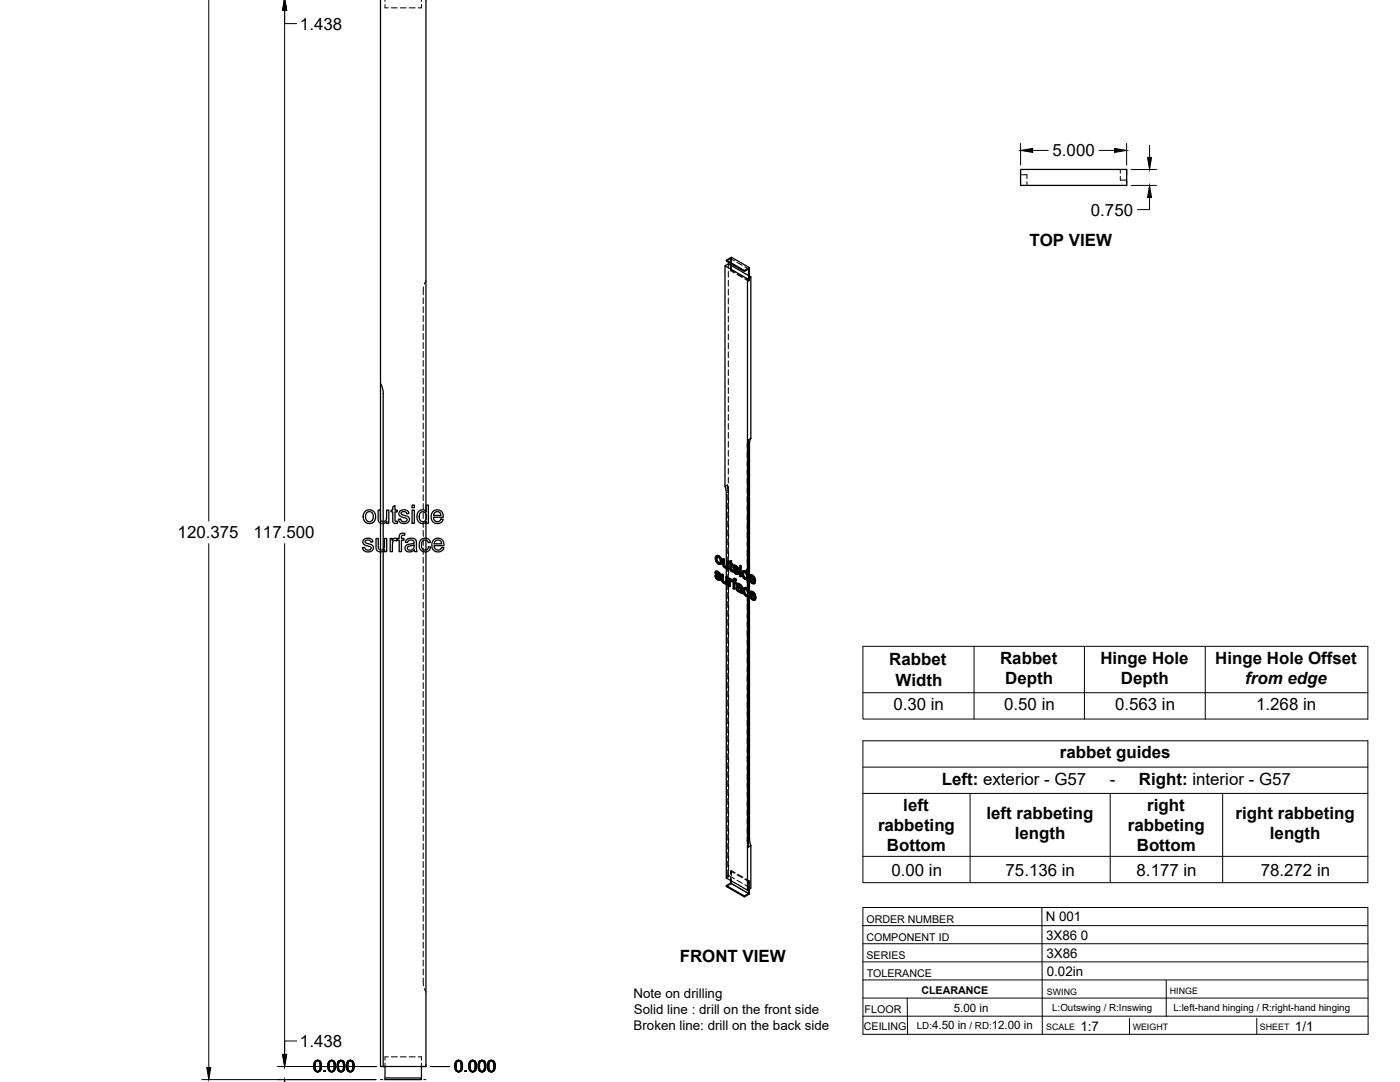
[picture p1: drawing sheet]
<svg xmlns="http://www.w3.org/2000/svg" width="559mm" height="432mm" viewBox="0 0 559 432" stroke-linecap="round" stroke-linejoin="round" font-family="sans-serif">
<!-- layer: Visible -->
<g fill="none" stroke="#000" stroke-width=".51">
<path d="M151.9 0v207.3M170 0v204.1M407.4 67.6h42.3v6.4h-42.3zM289.4 106.1l8.9 5.2M289.9 103.8l2-1.1 7.2 4.1M291.6 105.2v.6M297.1 108l-7.2-4.2v.4l7.2 4.1M298.3 111.3l1.4-.8v64.5l-.9 .5v60M298.3 111.3v116M299.1 106.8l-2 1.2v.3l1.7-.9v2.6M299.1 106.8v3.4M299.7 110.5l-9-5.2-1.3 .8v88l.5 2.6v29.5"/>
<path d="M151.9 153l.9 2.3 .2 1.8M153 157.1v51.1M299.7 174.9l-.5 2.1-.1 52.7M145.3 215.2l1.3-.4a1.8 1.8 0 0 1 2.2 1.5l-.8 .1a1.14 1.14 0 0 0-1.2-.9 1.14 1.14 0 0 0-1.1 .9l.8 .5a3 3 0 0 1 2.4 1.1 2.16 2.16 0 0 1-1.5 2.3 2.16 2.16 0 0 1-2.5-1l-.2-.7 .9-.2a1.21 1.21 0 0 0 1.2 1.3 1.21 1.21 0 0 0 1.2-1.4l-.8-.3a2.37 2.37 0 0 1-2.3-1.3v-.9zM145.8 204l1-.5a2.66 2.66 0 0 1 3.1 3.1 2.66 2.66 0 0 1-4 1.8 3.2 3.2 0 0 1-.1-4.4zM146.3 204.7l1.3-.5 1.1 .8 .2 1.8-.8 1.3h-1.2l-.7-.6-.3-1.5zM150.1 214.9h.9v2.9a1.31 1.31 0 0 0 1.3 1.7 1.31 1.31 0 0 0 1.2-1.8v-2.8h.8v5.3h-.8v-.8a1.86 1.86 0 0 1-2.2 .8 1.86 1.86 0 0 1-1.2-2.1zM150.9 203.6h.9v2.9a1.32 1.32 0 0 0 1.3 1.7 1.32 1.32 0 0 0 1.2-1.8v-2.8h.9v5.2h-.8v-.8a1.86 1.86 0 0 1-2.3 .9 1.86 1.86 0 0 1-1.2-2.1zM151.9 208.8v10.7M153 208.9v10.3M153 220v205.6M155.7 214.9h.8v.8a1.27 1.27 0 0 1 2-.7l.8-.1v-.6a1.51 1.51 0 0 1 .7-1.4 1.51 1.51 0 0 1 1.6 0l-.1 .7a.81 .81 0 0 0-.9 0 .81 .81 0 0 0-.4 .8v.5h1v.7h-1v4.6h-.9v-4.6h-.8v-.4l-.2 .7-.4-.2a1.21 1.21 0 0 0-1.3 1.7v2.8h-.9z"/>
<path d="M156.8 202.3l.8-.6v1.9h.9v.7h-.9l.1 3.5 .8 .2 .2 .8-.7 .1a1.16 1.16 0 0 1-1.2-1.6v-3h-.7v-.7h.7zM159.5 204.1l.7-.5 .9-.1a1.73 1.73 0 0 1 2.1 1.4l-.9 .1a1.14 1.14 0 0 0-1.1-.9 1.14 1.14 0 0 0-1.1 1l1.2 .5a2 2 0 0 1 2.1 1.4 2.21 2.21 0 0 1-1.9 1.9 2.21 2.21 0 0 1-2.3-1.3l-.2-.3 .9-.2a1.23 1.23 0 0 0 1.3 1.2 1.23 1.23 0 0 0 1.2-1.3l-.8-.3a2.63 2.63 0 0 1-2.3-1.3zM162.3 215.4l1.6-.6 1.2 .1 .8 .4 .6 4.9h-1l-.1-.7a2.02 2.02 0 0 1-2.2 .8 2.02 2.02 0 0 1-1.5-1.8l.8-1.1 1.8-.4a.78 .78 0 0 0 1-.7 .78 .78 0 0 0-1-.8 1.27 1.27 0 0 0-1.6 1l-.9-.1zM162.8 218.2l1.6-.4a.49 .49 0 0 1 .7-.3 .49 .49 0 0 1 .2 .7 1.37 1.37 0 0 1-1.2 1.3 1.37 1.37 0 0 1-1.5-.9zM164.5 203.6h.9v5.2h-.9zM164.5 201.6h.9v1h-.9zM167 204.2a2 2 0 0 1 3.1 0v-2.6h.9v7.2h-.9v-.6a2.16 2.16 0 0 1-2.6 .4 2.16 2.16 0 0 1-1.1-2.4zM167.7 204.7l.5-.4a2.02 2.02 0 0 1 2 1.2 2.02 2.02 0 0 1-.4 2.2 1.51 1.51 0 0 1-2 .2 1.51 1.51 0 0 1-.5-1.9zM168 215.4a2.22 2.22 0 0 1 3.8 1l-.9 .2a1.47 1.47 0 0 0-1.9-.9 1.47 1.47 0 0 0-.8 2l.2 1 .6 .7a1.33 1.33 0 0 0 2-1.2l.9 .1-.4 1.1a2.36 2.36 0 0 1-2.8 .7 2.36 2.36 0 0 1-1.4-2.5zM170 205.2v2M170 208.3v6.5M170 215.5v4"/>
<path d="M172.8 204.2a2.47 2.47 0 0 1 2.9-.5 2.47 2.47 0 0 1 1.2 2.7h-3.9l.2 .9a1.49 1.49 0 0 0 1.4 .9 1.49 1.49 0 0 0 1.4-1.1l.9 .1-.3 .7a2.64 2.64 0 0 1-3.7 .5 2.64 2.64 0 0 1-.5-3.7zM173 215.5a2.47 2.47 0 0 1 3-.4 2.47 2.47 0 0 1 1.2 2.6h-3.9l.2 .9a1.48 1.48 0 0 0 1.4 .9 1.48 1.48 0 0 0 1.4-1l.9 .1a2.56 2.56 0 0 1-3.5 1.4 2.56 2.56 0 0 1-1.2-3.5zM173.5 204.6l.8-.4a1.43 1.43 0 0 1 1.7 1.5h-2.9zM173.8 215.9l.7-.4a1.41 1.41 0 0 1 1.8 1.5h-3zM151.9 220.3v205.3h1.1M170 220.2v205.4h-17M285.3 229.8l.5 .2M285.7 228l.9 .1M285.8 230l.2-.2 .2 .6-.2 .2zM285.9 228.7l.4 .3M285.9 228.9l1.4 1.1M285.9 221.8h1.1z"/>
<path d="M285.9 221.8l-.4 .5v1l.9 1.5a.95 .95 0 0 0 1.4 .2M285.9 227.9l-.3 .2M286 223.1l.2 .9M286 230.6l.5 .4h.5M286 228.1h.6l.5 .4M286 229.8h-.7l.6 1.1 .8 .6h.7M286.1 229.2l1.5 1.2M286.1 228.5v.1M286.1 228.8l-.2-.2 .6 .1 .5 .8 .4 .2M286.2 224l.2-.1 .6 .6-.3 .2zM286.2 230.4l.5 .5M286.2 227.9l-.7 .3v.6l1.4 1.7v.6"/>
<path d="M286.3 222.3l-.1 .6M286.4 228.2l1.1 .8M286.4 223.9l-.2-1-.2 .2 .4-.8 .7 .4 .4 1-.2 1h-.6M286.5 231l.4 .1M286.7 221.9l.9 .9 .2-.1 .4 1.3M286.9 228.6l.6 .4-.1 .7-.1-.6M287 224.5l.3 .1M287 221.8l.8 .9M287 231.1h-.1M287.1 230.1l.3 .5 .2-.2 .1 .5M287.4 230.6l.1 .5 .2-.2-.1 .5M287.5 231.1l-.1 .4 .2-.1-.3 .2"/>
<path d="M287.6 222.8l.4 1.4 .2-.2-.2 .9M287.8 225.1l-.2 .1M288 224.2l-.2 .9M288 229.2l.7 .2v2.2M288.5 223l.6 .1v2.2M288.5 229.5v2.1l.4 .4M288.5 231.7l.2 .4 .5 .2M288.7 232.1l.9 .3-.2 .1M288.7 229.4l-.7-.2 .1 2.6 .8 1h.9M288.9 223.2v2.2l.4 .4M288.9 225.5l.2 .4 .5 .2M289 232.4l.4 .1"/>
<path d="M289.1 225.9l.3 .3h.6l-.2 .1M289.1 223.1l-.6-.1 .1 2.7 .7 .9 .9-.1v.5l.4 .2M289.4 226.2l.4 .1M289.7 230.2l.7 .1v3l-.3 .2v-3M289.8 232.8v.4l.3 .3M289.8 232.8l-.2 .1M289.9 226.7v3.4M289.9 233.3v117.1l8.4 4.9M290.1 224l.7 .1v3l-.2 .1v-3M290.2 226.6l-.2 .1M290.4 230.3l-.7-.1v2l-.3 .3M290.8 224.1l-.7-.1v1.9l-.3 .4"/>
<path d="M290.8 230.8l1.6 .7M291.2 231.1v.4l.8-.3M291.3 232l.2 2-.2 .1v-1.6M291.3 224.4l-.3 .1v.4l.3 .1 .1 2.4 .4 .6 .7 .1-.1-.5h-.4M291.3 223.9l.7-.2v1.1M291.4 230.9l-.6-.1v3l.5 .3M291.6 231.8v.1M291.7 231.1l-.3 .2M291.8 231.3l.4 .4M291.8 223.9v1l.6 .1M291.8 224.9l.6 .1-.2 .6v-.4M291.8 227.4l.4 .1"/>
<path d="M291.9 227.5l.5 .1M292 223.7l-.7 .2v.8l-.3-.2M292 225.4v1.8M292.1 232.1l-.7-.3 .1 .6M292.2 225.6l-.4-.3v2l.3 .1M292.2 227.7l.1 .5M292.2 231.6h.4v.3zM292.2 232.1l.4 .2v2.6l.5 .2M292.2 231.6v.5M292.2 231.8l-.1 .3M292.2 232.1h-.1M292.5 227.4l.4 .2"/>
<path d="M292.8 225.7h.9M292.9 230.9l1.1 .3M292.9 227.6l.2-.1 .2 .5-.2 .2zM293 226.3l.4 .4M293 226.5l1.5 1.1M293.1 232.1l.7 .2-.2 .5v-.4M293.1 225.5l-.4 .2M293.1 230.8l-.3 .2M293.1 228.2l.5 .4h.6M293.1 225.7h.6l.6 .4M293.1 227.5l-.6-.1 .6 1.3 .8 .5 .6-.1M293.2 226.8l1.5 1.2"/>
<path d="M293.2 226.1v.1M293.2 226.4l-.1-.2 .5 .1 .9 1M293.3 231.5v.5M293.3 232.6v2.4l-.2 .1v-2.6l.5 .3M293.3 231.1l.7 .1-.3 .6 .1-.4M293.3 228l.5 .5M293.3 225.6l-.6 .2-.1 .6 1.5 1.8-.1 .5M293.5 225.8l1.1 .8M293.6 230.9l-.8 .1-.2 .6M293.6 228.6l.4 .1M293.7 231.8l-.6-.3v.6l.7 .2M294 233l-.2 .4 .5 .3"/>
<path d="M294 233l.6-.2 .6 .2M294 226.3l.4 .4 .2-.1 .2 .5-.3 .2-.1-.6M294.1 234.2l.6-.1 .9 .4M294.1 228.7h-.1M294.2 235l.2 .4 .6 .2M294.2 227.8l.3 .4 .2-.2 .2 .6M294.3 234.8l.3 .5M294.3 234.1l-.3 .2M294.4 235.4l.3 .4h.7h-.7M294.4 234.7l-.1 .1M294.4 232.9l1.4 .5M294.4 234.7h.1a.8 .8 0 0 1 1 .9l-.3 .3"/>
<path d="M294.5 234.7l-.1 .2M294.5 228.2l.1 .5 .3-.1-.2 .4M294.6 233.4l-.3 .3 .3-.3 .7 .5a.36 .36 0 0 1 .3 .4 .36 .36 0 0 1-.4 .3l-.8-.3M294.6 234.1l-.8 .4 .1 .9 .9 .8h.8l.5 .7M294.6 228.7l-.1 .4 .2-.1-.3 .2M294.6 232.8l-.5 .2M295 233.2l1.1 .6M295.2 226.9l.6 .1zM295.2 225.7l.6 .1zM295.2 226.9v3l.4 .2M295.2 225.7v.6l.4 .2M295.6 233.6l.2 .4 .3-.2 .1 .5"/>
<path d="M295.8 227v3l-.2 .1v-3M295.8 225.8l-.2 .7v-.5M295.8 234l.2 .4h.2l.1 2M296 234.4v2.1l.3-.1 .1 .4-.3 .1-.1-.4M296.6 229.2l.2 1M296.6 227.8h.8l.5 .4M296.7 227.8l-.2 .1M296.8 228.4l.6 .1 .5 1v1.1l-.6 .1M296.8 228.4l-.2 .8 .2-.2 .2 1M296.8 230.2l.2-.2 .5 .6-.2 .1zM296.8 228.4h.1M296.9 227.7l-.2 .1"/>
<path d="M297 228.3l-.2 .7M297 235.9l.2 .9 .8 .5M297.1 234.6h.9l.7 .7M297.2 236.9l.5 .6 .6-.1M297.2 228l.7 .3M297.3 234.5l-.4 .2M297.4 235.1l-.2 .7M297.4 227.8l-.4-.1a1.77 1.77 0 0 0-.2 3.1l.7 .4 .5-.1M297.5 230.6l.3 .1M297.8 234.8l.6 .6 .3-.1 .3 .9-.2 .1-.4-.9M297.9 227.3l.7 .1v4.2l-.2 .1v-4.1M298 234.6l-.5-.1a1.44 1.44 0 0 0-.7 2.2l.6 1 1.1 .3"/>
<path d="M298 231.1v.4l.4 .2-.1 3.2M298 231.1l-.2 .1M298.3 236.1v1.2M298.3 238v117.3M298.4 236.1l-.4-.7a.52 .52 0 0 0-.8-.2 .52 .52 0 0 0 0 .8l.2 .8M298.4 236.1l.4 .2v.8M298.4 237.1l.4 .3M298.6 227.4l-.7-.1v1.5l-.3-.5M298.8 237.8v100.2l.9-.5v17l-1.4 .8M298.8 237.4l.2-.1-.5 .7zM299 237.3l-.4-.3-.4 .6-.5-.1M299.1 237.9l.1 96.9 .5 2.7"/>
<path d="M299.1 231.7v4.8M299.3 229.6l1.1-.1 .8 .9M299.4 230.5l1.5 .9-.5-1.1a.52 .52 0 0 0-.6-.3 .52 .52 0 0 0-.4 .5l.2-.1 1.2 .7M299.4 236.1h1.1l.8 .9M299.5 237.1l1.5 .8-.5-1a.52 .52 0 0 0-.6-.4 .52 .52 0 0 0-.4 .6l.3-.2 1.1 .7M299.6 231.8l.6 .6h.6M299.6 231.1l.2 .6M299.8 230l-.2 .4M299.8 237.6l.2 .7M299.8 238.4l.5 .6 .6-.1M299.9 236.5l-.1 .4M300.1 229.7l.9 .8 .2-.1 .3 1.4"/>
<path d="M300.2 232.4l.4 .1M300.3 236.2l.8 .9 .2-.1 .4 1.3M300.3 239l.4 .1M300.4 229.5l-.8-.1-.7 .8 .2 1.3 .7 1.1a.95 .95 0 0 0 1 .4 .95 .95 0 0 0 .7-.6M300.5 236.1l-.7-.2-.7 .7 .1 1.3 .8 1.3a.94 .94 0 0 0 .9 .4 .94 .94 0 0 0 .8-.7M300.7 232.4l-.1 .1M300.8 239l-.1 .1M300.8 232.2l.5 .3M301 230.5l.3 1.4 .2-.1-.2 .1M301 238.7l.5 .4M301.1 237.1l.4 1.4 .2-.2-.2 .2M301.3 232l-1.9-1.1 .2 .9 .2-.1 .6 .6"/>
<path d="M301.5 238.6l-2-1.1 .3 .9 .2-.1 .5 .5M301.5 232.4l-.5 .5M301.5 232.4l-.4-.3-.5 .4M301.7 238.9l-.5 .6M301.7 238.9l-.5-.3-.5 .5M291.6 351.4v1l-1.7 1v.4l7.2 4.1v-.4l-7.2-4.1M291.6 352.4l7.2 4.2-1.7 .9M298.8 355v1.6M299.1 354.8v2l-2 1.1M153.7 425.6v5.2h14.5v-.6h-14.5M168.2 425.6v4.6"/>
</g>
<!-- layer: Hidden -->
<g fill="none" stroke="#000" stroke-width=".4">
<path d="M153.7 0v.6M153.7 1.8v1.3h1.3M156.2 3.1h2.4M159.7 3.1h2.4M163.3 3.1h2.4M168.2 0v.6M168.2 1.8v1.3h-1.3M407.4 69.7h2.5v1.6M409.9 72.5v1.5M447.2 70.4v1.5h2.5M447.2 67.6v1.6M168.9 118.8v2.4"/>
<path d="M169.1 114.5l-.2 3.1M170 112l-.6 1.4M290.7 105.3v1.8M290.7 108.2v2.4M290.7 111.8v2.4M290.7 115.4v2.4M290.7 119v2.3M291.6 103.2v2M291.6 105.8v2.2M291.6 103.2l-1.7 1M291.6 103.2l1.5 .9M291.9 107.8l-.3 .2 1.5 .9"/>
<path d="M291.9 102.7v2M291.9 105.9v1.9M291.9 107.8l1.6 .9M294.2 104.7l2 1.2M294.2 109.5l2 1.2M294.5 109.3l2.1 1.2M297.3 106.5l1.5 .9M297.3 111.3l1.5 .9M297.6 111.1l1.5 .9M298.8 110v2.2l.3-.2v-1.8M168.9 122.4v2.4M168.9 126v2.4"/>
<path d="M168.9 129.5v2.4M168.9 133.1v2.4M168.9 136.7v2.4M290.7 122.5v2.4M290.7 126.1v2.4M290.7 129.7v2.4M290.7 133.2v2.4M290.7 136.8v2.4M168.9 140.3v2.3M168.9 143.8v2.4M168.9 147.4v2.4M168.9 151v2.4"/>
<path d="M168.9 154.5v2.4M168.9 158.1v2.4M290.7 140.4v2.4M290.7 144v2.3M290.7 147.5v2.4M290.7 151.1v2.4M290.7 154.7v2.4M290.7 158.3v2.3M168.9 161.7v2.4M168.9 165.2v2.4M168.9 168.8v2.4M168.9 172.4v2.4"/>
<path d="M168.9 176v2.4M168.9 179.5v2.4M290.7 161.8v2.4M290.7 165.4v2.4M290.7 169v2.3M290.7 172.6v2.3M290.7 176.1v2.4M290.7 179.7v2.4M298.8 175.5l-.5 1.1v2.4M168.9 183.1v2.4M168.9 186.7v2.4M168.9 190.3v2.3"/>
<path d="M168.9 193.8v2.4M168.9 197.4v2.4M290.3 193.5l.5 2.2v1.7M290.3 193.5v2.5M290.3 197.1v2.4M290.3 193.5l-.9 .6M290.7 183.3v2.3M290.7 186.8v2.4M290.7 190.4v2.4M290.7 194v2.4M290.7 197.5v2.4M290.8 198.6v2.4"/>
<path d="M298.3 180.2v2.4M298.3 183.8v2.4M298.3 187.4v2.4M298.3 191v2.3M298.3 194.5v2.4M298.3 198.1v2.4M151.9 207.3v1.5M151.9 219.5v.8M153 208.2v.7M153 219.2v.8M168.9 201v2.3M168.9 204.6v2.3"/>
<path d="M168.9 208.1v2.4M168.9 211.7v2.4M168.9 215.3v2.3M168.9 218.8v2.4M170 204.1v1.1M170 207.2v1.1M170 214.8v.7M170 219.5v.7M290.3 200.7v2.4M290.3 204.3v2.4M290.3 207.9v2.3M290.3 211.4v2.4"/>
<path d="M290.3 215v2.4M290.3 218.6v2.4M290.7 201.1v2.4M290.7 204.7v2.4M290.7 208.3v2.4M290.7 211.8v2.4M290.7 215.4v2.4M290.7 219v2.4M290.8 202.2v2.4M290.8 205.8v2.4M290.8 209.4v2.3M290.8 212.9v2.4"/>
<path d="M290.8 216.5v2.4M298.3 201.7v2.3M298.3 205.3v2.3M298.3 208.8v2.4M298.3 212.4v2.4M298.3 216v2.3M298.3 219.5v2.4M168.9 222.4v2.4M168.9 226v2.3M168.9 229.6v2.3M168.9 233.1v2.4M168.9 236.7v2.4"/>
<path d="M285.6 229.7l.3 .9-.2 .1M285.6 228.4l.1 .5-.2 .1M285.7 228.1l-.3 .4M285.7 222.7l.4 1.3-.3 .2M285.7 228.9l.3 .4-.2 .1M285.9 228l-.4 .2M285.9 230.6l.8 .7-.2 .1M286 229.3l1.1 1-.2 .2M286.1 224l.9 1-.3 .1M286.1 228.5h.5l-.2 .2M286.1 221.7l-.6 1.1M286.2 222.3l.8-.1-.3 .2"/>
<path d="M286.6 228.5l.4 .4-.2 .1M286.7 231.3l.5 .2-.2 .1M287 222.2l.5 .6-.2 .2M287 225l.6 .1-.2 .2M287 228.9l.2 .5-.2 .1M287.1 231h-.1M287.1 230.4l.2 .3-.2 .2M287.1 231l-.1 .1M287.2 229.4l.4 .1M287.3 230.7l-.2 .3M287.5 231.4l-.3 .1M287.5 224.6h-.2"/>
<path d="M287.5 222.8l.2 .9-.2 .2M287.7 223.8l-.4 .9M287.8 225.1h-.2M288.2 229.1l.1 2.4-.2 .1M288.3 231.5l.1 .4-.2 .2M288.4 231.9l.3 .4-.2 .2M288.7 222.9v2.3l-.2 .2M288.7 225.2l.1 .5-.2 .1M288.7 232.3l.4 .4-.2 .1M288.8 225.7l.3 .4-.2 .1M289.1 226.1l.5 .4-.3 .1M289.1 232.7h.9l-.2 .1"/>
<path d="M289.6 226.5l.8-.1-.2 .1M289.6 232.4h.1M289.7 232.4l-.2 .1M289.8 232.8h.1M289.9 232.2l-.3 .2M289.9 226.2v.5M289.9 231.7l-.3 .6M289.9 230.1v3.2M290 232.7l-.2 .5M290 233.1l.4 .2M290 226.2h.1M290.2 226.1l-.3 .2"/>
<path d="M290.2 226.5v.1M290.3 222.1v2.4M290.3 225.7v2.4M290.3 229.3v2.4M290.3 232.9v2.3M290.3 236.4v2.4M290.3 226l-.3 .2M290.3 223.8v1.9l-.3 .4M290.4 226.4l-.2 .6M290.4 226.9l.4 .2M290.7 222.5v2.4M290.7 226.1v2.4"/>
<path d="M290.7 229.7v2.4M290.7 233.3v2.3M290.7 236.8v2.4M290.8 220.1v2.3M290.8 223.6v2.4M290.8 227.2v2.4M290.8 230.8v2.4M290.8 234.4v2.3M290.8 237.9v2.4M291.1 230.7v3l-.3 .1M291.1 233.7l.4 .3M291.2 224.7l.3 .2-.2 .1"/>
<path d="M291.2 224.3l-.2 .6M291.3 224.4l.2 .1M291.4 231.3v.1M291.5 224.9l.1 2.4-.2 .1M291.5 223.8l-.2 .9M291.6 227.3l.2 .3-.2 .2M291.7 231.2l-.5 .3M291.7 231.7l-.1 .1M291.7 231.7h.3l-.2 .1M291.8 225.3l.2-.1v.2M291.8 227.6l.4 .3-.2 .1M292 231.7l.3 .3"/>
<path d="M292 225.2l.4 .2M292.2 227.9l.3 .2M292.2 231.8l.2-.1-.1 .3M292.3 232l-.1 .1M292.4 231.5v.1M292.4 231.9l.4 .2-.2 .2M292.4 231.7l-.2 .4M292.4 231.5l-.2 .2M292.6 231.6l.2 .2M292.7 227.3l.3 .9-.2 .1M292.8 226l-.1 .6M292.8 232.1v2.7l-.2 .1"/>
<path d="M292.8 225.7l-.3 .4M292.8 234.8l.5 .2M292.9 226.5l.3 .4-.3 .2M292.9 231l-.3 .9M293 225.6l-.4 .2M293 230.8l-.3 .3M293 228.2l.8 .7-.2 .1M293.1 232.5l.2-.1v.2M293.1 226.1h.1M293.1 231.5h.2M293.2 226.9l1.1 1.1-.3 .1M293.3 232.4l.5 .3"/>
<path d="M293.3 226l-.2 .2M293.3 226l.5 .1-.3 .2M293.3 231.4l.3 .1-.2 .1M293.6 231.5l.3 .1M293.8 226.1l.4 .4-.3 .1M293.8 228.9l.6 .2-.3 .1M294 234.6l.2 .8-.2 .1M294 233l.2-.1-.4 .5M294 233.3l.5 .3M294.1 234.3l-.3 .4M294.2 228.6h.1M294.2 226.5l.1 .5-.2 .1"/>
<path d="M294.2 234.1l-.4 .3M294.2 235.4l.7 .6-.3 .1M294.3 228.6l-.2 .1M294.3 228l-.1 .5M294.3 227l.5 .1M294.4 228.3l-.1 .3M294.5 233.4h.1M294.5 234.7h.1M294.5 234.7h-.1M294.6 234.6l-.3 .2M294.6 229l-.2 .1M294.7 234.6l1.1 .4-.2 .1"/>
<path d="M294.7 233.3l.5 .1-.3 .2M294.9 236l.5 .2-.3 .1M295.2 233.4l.5 .5-.3 .1M295.4 236.2l.4-.1-.2 .1M295.4 226.7v3l-.2 .2M295.4 225.6l-.2 .7M295.4 229.7l.4 .3M295.4 226.2l.4 .2M295.6 234.5h.2M295.6 235.7l-.2 .2M295.7 233.9l-.1 .6M295.7 235.6l-.2 .2"/>
<path d="M295.8 235l-.3 .7M295.8 234.4l-.2 .3M295.8 236.1l-.1 .5M295.9 236.5l.5 .3M296.3 228.8l.2 .9-.2 .1M296.5 228l-.4 .9M296.5 229.7l.4 .8-.2 .1M296.7 227.8l-.5 .4M296.8 235.5l.3 1.4-.2 .1M296.9 230.5l.6 .5-.3 .1M296.9 234.8l-.3 .9M297 228.3h.5l-.2 .1"/>
<path d="M297 228.3l-.2 .1M297 228.3h.1M297.1 236.9l.9 .9-.2 .1M297.1 234.5l-.4 .4M297.4 235.1l-.2 .1M297.5 235l.5 .1-.2 .1M297.5 231l.5 .1M297.5 228.3l.4 .5-.1 .2M297.9 228.3l.3 .4M298 237.8l.7 .1M298 235.1l.4 .3-.3 .2M298 230.6l-.2 .1"/>
<path d="M298 228.9l.2 1-.2 .1M298.2 227.2l-.3 1.6M298.2 229.9l-.4 .8M298.2 231l-.2 .5M298.2 231.4l.4 .2M298.3 223.1v2.4M298.3 226.7v2.4M298.3 230.3v2.3M298.3 233.8v2.4M298.3 237.4v2.4M298.3 234.9l.1 1.2 .2-.1-.2-.6M298.3 227.3v1.6"/>
<path d="M298.3 230.1v1.6M298.3 237.3v.7M298.4 237.4h-.1M298.6 236l.4 .2M298.6 237l-.4 .6M298.8 235.5v.8M298.8 237.1v.7M299.1 230.4l.4 1.4-.2 .1M299.1 229.7v2M299.1 236.5v1.4M299.3 237l.3 1.3-.2 .1M299.4 230.9l.2-.1v.3"/>
<path d="M299.5 231.8l.9 .9-.2 .1M299.5 229.4l-.6 1.1M299.5 237.5l.2-.2 .1 .3M299.6 230.8l1.9 1.1M299.6 238.3l.9 .9-.2 .2M299.6 236l-.5 1.1M299.7 237.3l2 1.2M299.8 230h-.2M299.8 229.9l.6 .1-.3 .1M299.9 236.5l-.1 .1M300 236.5h.5l-.2 .1M300.4 230l.5 .5-.2 .2"/>
<path d="M300.4 232.7l.7 .2-.2 .1M300.5 236.5l.6 .6-.3 .1M300.5 239.2l.8 .2-.2 .1M300.8 232.3v.1M300.8 232.3l-.1 .1M300.8 231.1l.3 .1M300.9 232.3l-.3 .2M300.9 230.5l.2 .7-.2 .2M300.9 237.6l.3 .2M300.9 238.9h.1M300.9 238.9l-.1 .1M301 238.9l-.2 .1"/>
<path d="M301.1 237.1l.1 .7-.2 .1M301.1 232.1l-.3 .2M301.2 238.6l-.3 .3M301.2 232.8l-.1 .1M301.4 239.4h-.1M168.9 240.3v2.3M168.9 243.8v2.4M168.9 247.4v2.4M168.9 251v2.4M168.9 254.6v2.3M168.9 258.1v2.4M290.3 240v2.4"/>
<path d="M290.3 243.6v2.4M290.3 247.1v2.4M290.3 250.7v2.4M290.3 254.3v2.4M290.3 257.9v2.3M290.7 240.4v2.4M290.7 244v2.4M290.7 247.6v2.3M290.7 251.1v2.4M290.7 254.7v2.4M290.7 258.3v2.3M290.8 241.5v2.4"/>
<path d="M290.8 245.1v2.4M290.8 248.6v2.4M290.8 252.2v2.4M290.8 255.8v2.4M290.8 259.4v2.3M298.3 241v2.4M298.3 244.5v2.4M298.3 248.1v2.4M298.3 251.7v2.4M298.3 255.2v2.4M298.3 258.8v2.4M168.9 261.7v2.4"/>
<path d="M168.9 265.3v2.4M168.9 268.8v2.4M168.9 272.4v2.4M168.9 276v2.4M168.9 279.5v2.4M290.3 261.4v2.4M290.3 265v2.4M290.3 268.6v2.4M290.3 272.2v2.3M290.3 275.7v2.4M290.3 279.3v2.4M290.7 261.9v2.3"/>
<path d="M290.7 265.4v2.4M290.7 269v2.4M290.7 272.6v2.3M290.7 276.1v2.4M290.7 279.7v2.4M290.8 262.9v2.4M290.8 266.5v2.4M290.8 270.1v2.4M290.8 273.6v2.4M290.8 277.2v2.4M298.3 262.4v2.4M298.3 266v2.4"/>
<path d="M298.3 269.5v2.4M298.3 273.1v2.4M298.3 276.7v2.4M168.9 283.1v2.4M168.9 286.7v2.4M168.9 290.3v2.4M168.9 293.8v2.4M168.9 297.4v2.4M290.3 282.9v2.3M290.3 286.4v2.4M290.3 290v2.4M290.3 293.6v2.4"/>
<path d="M290.3 297.2v2.3M290.7 283.3v2.4M290.7 286.9v2.3M290.7 290.4v2.4M290.7 294v2.4M290.7 297.6v2.4M290.8 280.8v2.4M290.8 284.4v2.3M290.8 287.9v2.4M290.8 291.5v2.4M290.8 295.1v2.4M290.8 298.6v2.4"/>
<path d="M298.3 280.2v2.4M298.3 283.8v2.4M298.3 287.4v2.4M298.3 291v2.3M298.3 294.5v2.4M298.3 298.1v2.4M168.9 301v2.4M168.9 304.5v2.4M168.9 308.1v2.4M168.9 311.7v2.4M168.9 315.3v2.3M168.9 318.8v2.4"/>
<path d="M290.3 300.7v2.4M290.3 304.3v2.4M290.3 307.9v2.4M290.3 311.4v2.4M290.3 315v2.4M290.3 318.6v2.4M290.7 301.1v2.4M290.7 304.7v2.4M290.7 308.3v2.4M290.7 311.8v2.4M290.7 315.4v2.4M290.7 319v2.4"/>
<path d="M290.8 302.2v2.4M290.8 305.8v2.4M290.8 309.4v2.3M290.8 312.9v2.4M290.8 316.5v2.4M298.3 301.7v2.4M298.3 305.3v2.3M298.3 308.8v2.4M298.3 312.4v2.4M298.3 316v2.4M298.3 319.6v2.3M168.9 322.4v2.4"/>
<path d="M168.9 326v2.4M168.9 329.5v2.4M168.9 333.1v2.4M168.9 336.7v2.4M290.3 322.2v2.3M290.3 325.7v2.4M290.3 329.3v2.4M290.3 332.9v2.4M290.3 336.4v2.4M290.7 322.6v2.4M290.7 326.1v2.4M290.7 329.7v2.4"/>
<path d="M290.7 333.3v2.4M290.7 336.8v2.4M290.8 320.1v2.4M290.8 323.7v2.3M290.8 327.2v2.4M290.8 330.8v2.4M290.8 334.4v2.3M290.8 337.9v2.4M298.3 333.8v2.6l.5 1.6M298.3 323.1v2.4M298.3 326.7v2.4M298.3 330.3v2.4"/>
<path d="M168.9 340.3v2.3M168.9 343.8v2.4M168.9 347.4v2.4M168.9 351v2.4M168.9 354.6v2.3M168.9 358.1v2.4M290.3 349.6l.5 .3M290.3 340v2.4M290.3 343.6v2.4M290.3 347.2v2.4M290.7 340.4v2.4M290.7 344v2.4"/>
<path d="M290.7 347.6v1.7M290.7 349.3l-.4 .3M290.7 349.3l2.4 1.4M290.8 341.5v2.4M290.8 345.1v2.4M290.8 348.7v1.2M290.8 349.9l-.9 .5M291.6 348.9v-1.3l.3-.1v1.9M291.6 350.1v1.3M291.6 347.6l1.5 .9M291.9 352.6l-2 1.2M291.9 350.6v2"/>
<path d="M291.9 347.5l1.6 .8M291.9 352.6l1.6 .9M294.2 349.1l2 1.2M294.2 351.3l2 1.2M294.5 348.9l2.1 1.2M294.5 354.1l2.1 1.2M297.3 350.9l1.5 .9 .3-.2M297.3 353.1l2.4 1.4M297.6 350.7l1.5 .9M297.6 355.9l1.5 .9M298.8 351.8v3.2M299.1 351.6v3.2"/>
<path d="M168.9 361.7v2.4M168.9 365.3v2.3M168.9 368.9v2.3M168.9 372.4v2.4M168.9 376v2.4M168.9 379.6v2.3M168.9 390.3l.2 3.1M168.9 383.1v2.4M168.9 386.7v2.4M169.4 394.5l.6 1.4M153.7 424.3v1.3M155 421.8h-1.3v1.3"/>
<path d="M156.2 421.8h2.4M159.7 421.8h2.4M163.3 421.8h2.4M166.9 421.8h1.3v1.3M168.2 424.3v1.3"/>
</g>
<!-- layer: Reference -->
<path d="M151.9 0v.2M170 0v.2M407.4 67.6v2.1M407.4 71.9v2.1M449.7 67.6v2.1M449.7 71.9v2.1M151.9 424.7v.9h.9M151.9 425.6h1.8zM151.9 430.8h.9M168.2 425.6h1.8zM169.1 430.8h.9M170 424.7v.9h-.9" fill="none" stroke="#000" stroke-width=".4"/>
<!-- layer: Hidden Narrow -->
<g fill="none" stroke="#000" stroke-width=".4">
<path d="M298.8 177.2l-.5 .3M290.8 196.2l-.9 .5M286.7 230l-.2 .1M288.2 231l-.2 .1M288.7 224.7l-.2 .2M289.9 231.7l-.2 .1M290.3 225.4l-.2 .2M291.5 226.7l-.2 .1M292.8 231.4l-.2 .2M293.8 227.6l-.2 .1M295.1 234.7l-.2 .1M295.8 235.1l-.2 .2"/>
<path d="M298.8 335l-.5 .4"/>
</g>
<!-- layer: Visible Narrow -->
<path d="M299.1 177l-.3 .2M286.7 229.4l-.2 .1M288.7 231l-.2 .2M289.1 224.8l-.2 .1M292 226.9l-.2 .2M293.3 231.7l-.2 .1M293.8 227l-.2 .1M295 234.3l-.2 .1M296.2 234.8l-.2 .1M296.2 235.5l-.2 .1M299.1 334.8l-.3 .2" fill="none" stroke="#000" stroke-width=".4"/>
<!-- layer: Titleblock -->
<path d="M344.4 362.2h201.6l.1 50.6h-201.7zM344.4 369.4h201.6M344.4 376.6h201.6M415.9 362.2l.1 50.6M344.4 383.9h201.6M344.4 391.1h201.6M344.4 398.3h201.6M362.1 398.3l.1 14.4M465.5 391.3v14.4M344.4 405.5h201.7M450.8 406.4v6.4M501.6 406.4v6.4" fill="none" stroke="#000" stroke-width=".4"/>
<!-- layer: Custom Tables -->
<path d="M344.4 257.9h201.6v29.1h-201.6zM388.8 257.9v29.1M432.8 257.9v29.1M481.1 257.9v29.1M344.4 276.5h201.6M344.4 295.6h201.6v56.7h-201.6zM344.4 306.1h201.6M344.4 316.6h201.6M387.2 316.6v35.7M443.1 316.6v35.7M488 316.6v35.7M344.4 341.8h201.6" fill="none" stroke="#000" stroke-width=".4"/>
<!-- layer: FD_Dimensions -->
<g fill="none" stroke="#000" stroke-width=".4">
<path d="M83.3 0v208M118.4 9.4h-4.8v-5.3v203.9M407.4 57.2v8.7M449.7 57.2v8.7M458.8 58v4.8M412.2 60h6.2M438.7 60h6.2M451.5 67.6h10.1M451.5 74h10.1M458.8 78.8v4.9h-4.8M83.3 217v209M113.6 217v203.8v-5.4h4.8"/>
<path d="M80.5 430.8h69.6M110.8 425.6h39.3M171.8 425.6h7.7"/>
</g>
<g fill="#000" stroke="#000" stroke-width=".4">
<path d="M407.4 60l4.8-.8v1.6zM444.9 59.2l4.8 .8-4.8 .8zM458 62.8h1.6l-.8 4.8zM458.8 74l.8 4.8h-1.6zM82.5 426h1.6l-.8 4.8zM112.8 420.8h1.6l-.8 4.8zM113.6 430.8l.2 1h-.3z"/>
<path d="M113.5 0h.2l.7 4.1zM113.5 0l-.7 4.1h1.6z"/>
<path d="M113.5 0h.2l.7 4.1zM113.5 0l-.7 4.1h1.6z"/>
</g>
<g font-size="6.7">
<text x="119.7" y="11.8">1.438</text>
<text x="420.1" y="62.4">5.000</text>
<text x="435.4" y="86">0.750</text>
<text x="410.9" y="98.2">TOP VIEW</text>
<text x="70.9" y="214.8">120.375</text>
<text x="101.2" y="214.8">117.500</text>
<text x="355" y="265.6">Rabbet</text>
<text x="399.2" y="264.9">Rabbet</text>
<text x="439.2" y="264.9">Hinge Hole</text>
<text x="485.1" y="264.9">Hinge Hole Offset</text>
<text x="357.5" y="273.6">Width</text>
<text x="401.2" y="273">Depth</text>
<text x="447.4" y="273">Depth</text>
<text x="497.1" y="273">from edge</text>
<text x="356.6" y="283.3">0.30 in</text>
<text x="400.8" y="283.3">0.50 in</text>
<text x="445.1" y="283.3">0.563 in</text>
<text x="501.4" y="283.3">1.268 in</text>
<text x="423" y="302.6">rabbet guides</text>
<text x="375.9" y="313.1">Left: exterior - G57</text>
<text x="443" y="313.1">-</text>
<text x="454.6" y="313.1">Right: interior - G57</text>
<text x="360.6" y="323.6">left</text>
<text x="457.9" y="323.5">right</text>
<text x="393.8" y="326.9">left rabbeting</text>
<text x="493.2" y="326.9">right rabbeting</text>
<text x="350.5" y="331.6">rabbeting</text>
<text x="405" y="335">length</text>
<text x="450.2" y="331.6">rabbeting</text>
<text x="506.9" y="334.9">length</text>
<text x="354" y="339.7">Bottom</text>
<text x="453.7" y="339.6">Bottom</text>
<text x="355.8" y="349.4">0.00 in</text>
<text x="401.4" y="349.4">75.136 in</text>
<text x="453.7" y="349.4">8.177 in</text>
<text x="503.2" y="349.4">78.272 in</text>
<text x="271.3" y="383.8">FRONT VIEW</text>
<text x="119.7" y="417.8">1.438</text>
<text x="124.9" y="428">0.000</text>
<text x="181.2" y="428">0.000</text>
</g>
<g font-size="5.3">
<text x="417.4" y="367.6">N 001</text>
<text x="417.6" y="375.1">3X86 0</text>
<text x="417.7" y="382.2">3X86</text>
<text x="417.8" y="389.5">0.02in</text>
<text x="252.9" y="398.4">Note on drilling</text>
<text x="253" y="404.9">Solid line : drill on the front side</text>
<text x="252.9" y="411.2">Broken line: drill on the back side</text>
<text x="431.3" y="411.5">1:7</text>
<text x="516.9" y="411.5">1/1</text>
</g>
<g font-size="4.6">
<text x="380.7" y="403.7">5.00 in</text>
<text x="372" y="410.7">4.50 in</text>
<text x="395.9" y="410.7">12.00 in</text>
</g>
<g font-size="4.3">
<text x="345.8" y="368.4">ORDER NUMBER</text>
<text x="345.8" y="375.5">COMPONENT ID</text>
<text x="345.8" y="382.7">SERIES</text>
<text x="345.9" y="389.9">TOLERANCE</text>
<text x="367.7" y="396.7">CLEARANCE</text>
<text x="345.1" y="404.3">FLOOR</text>
<text x="344.8" y="411.1">CEILING</text>
</g>
<g font-size="3.9">
<text x="420" y="403.6">L:Outswing / R:Inswing</text>
<text x="468.4" y="403.6">L:left-hand hinging / R:right-hand hinging</text>
<text x="366" y="410.7">LD:</text>
<text x="387" y="410.7">/ RD:</text>
</g>
<g font-size="3.5">
<text x="417.9" y="397">SWING</text>
<text x="466.9" y="396.9">HINGE</text>
<text x="417.5" y="410.9">SCALE</text>
<text x="452.1" y="410.9">WEIGHT</text>
<text x="502.9" y="410.9">SHEET</text>
</g>
</svg>
